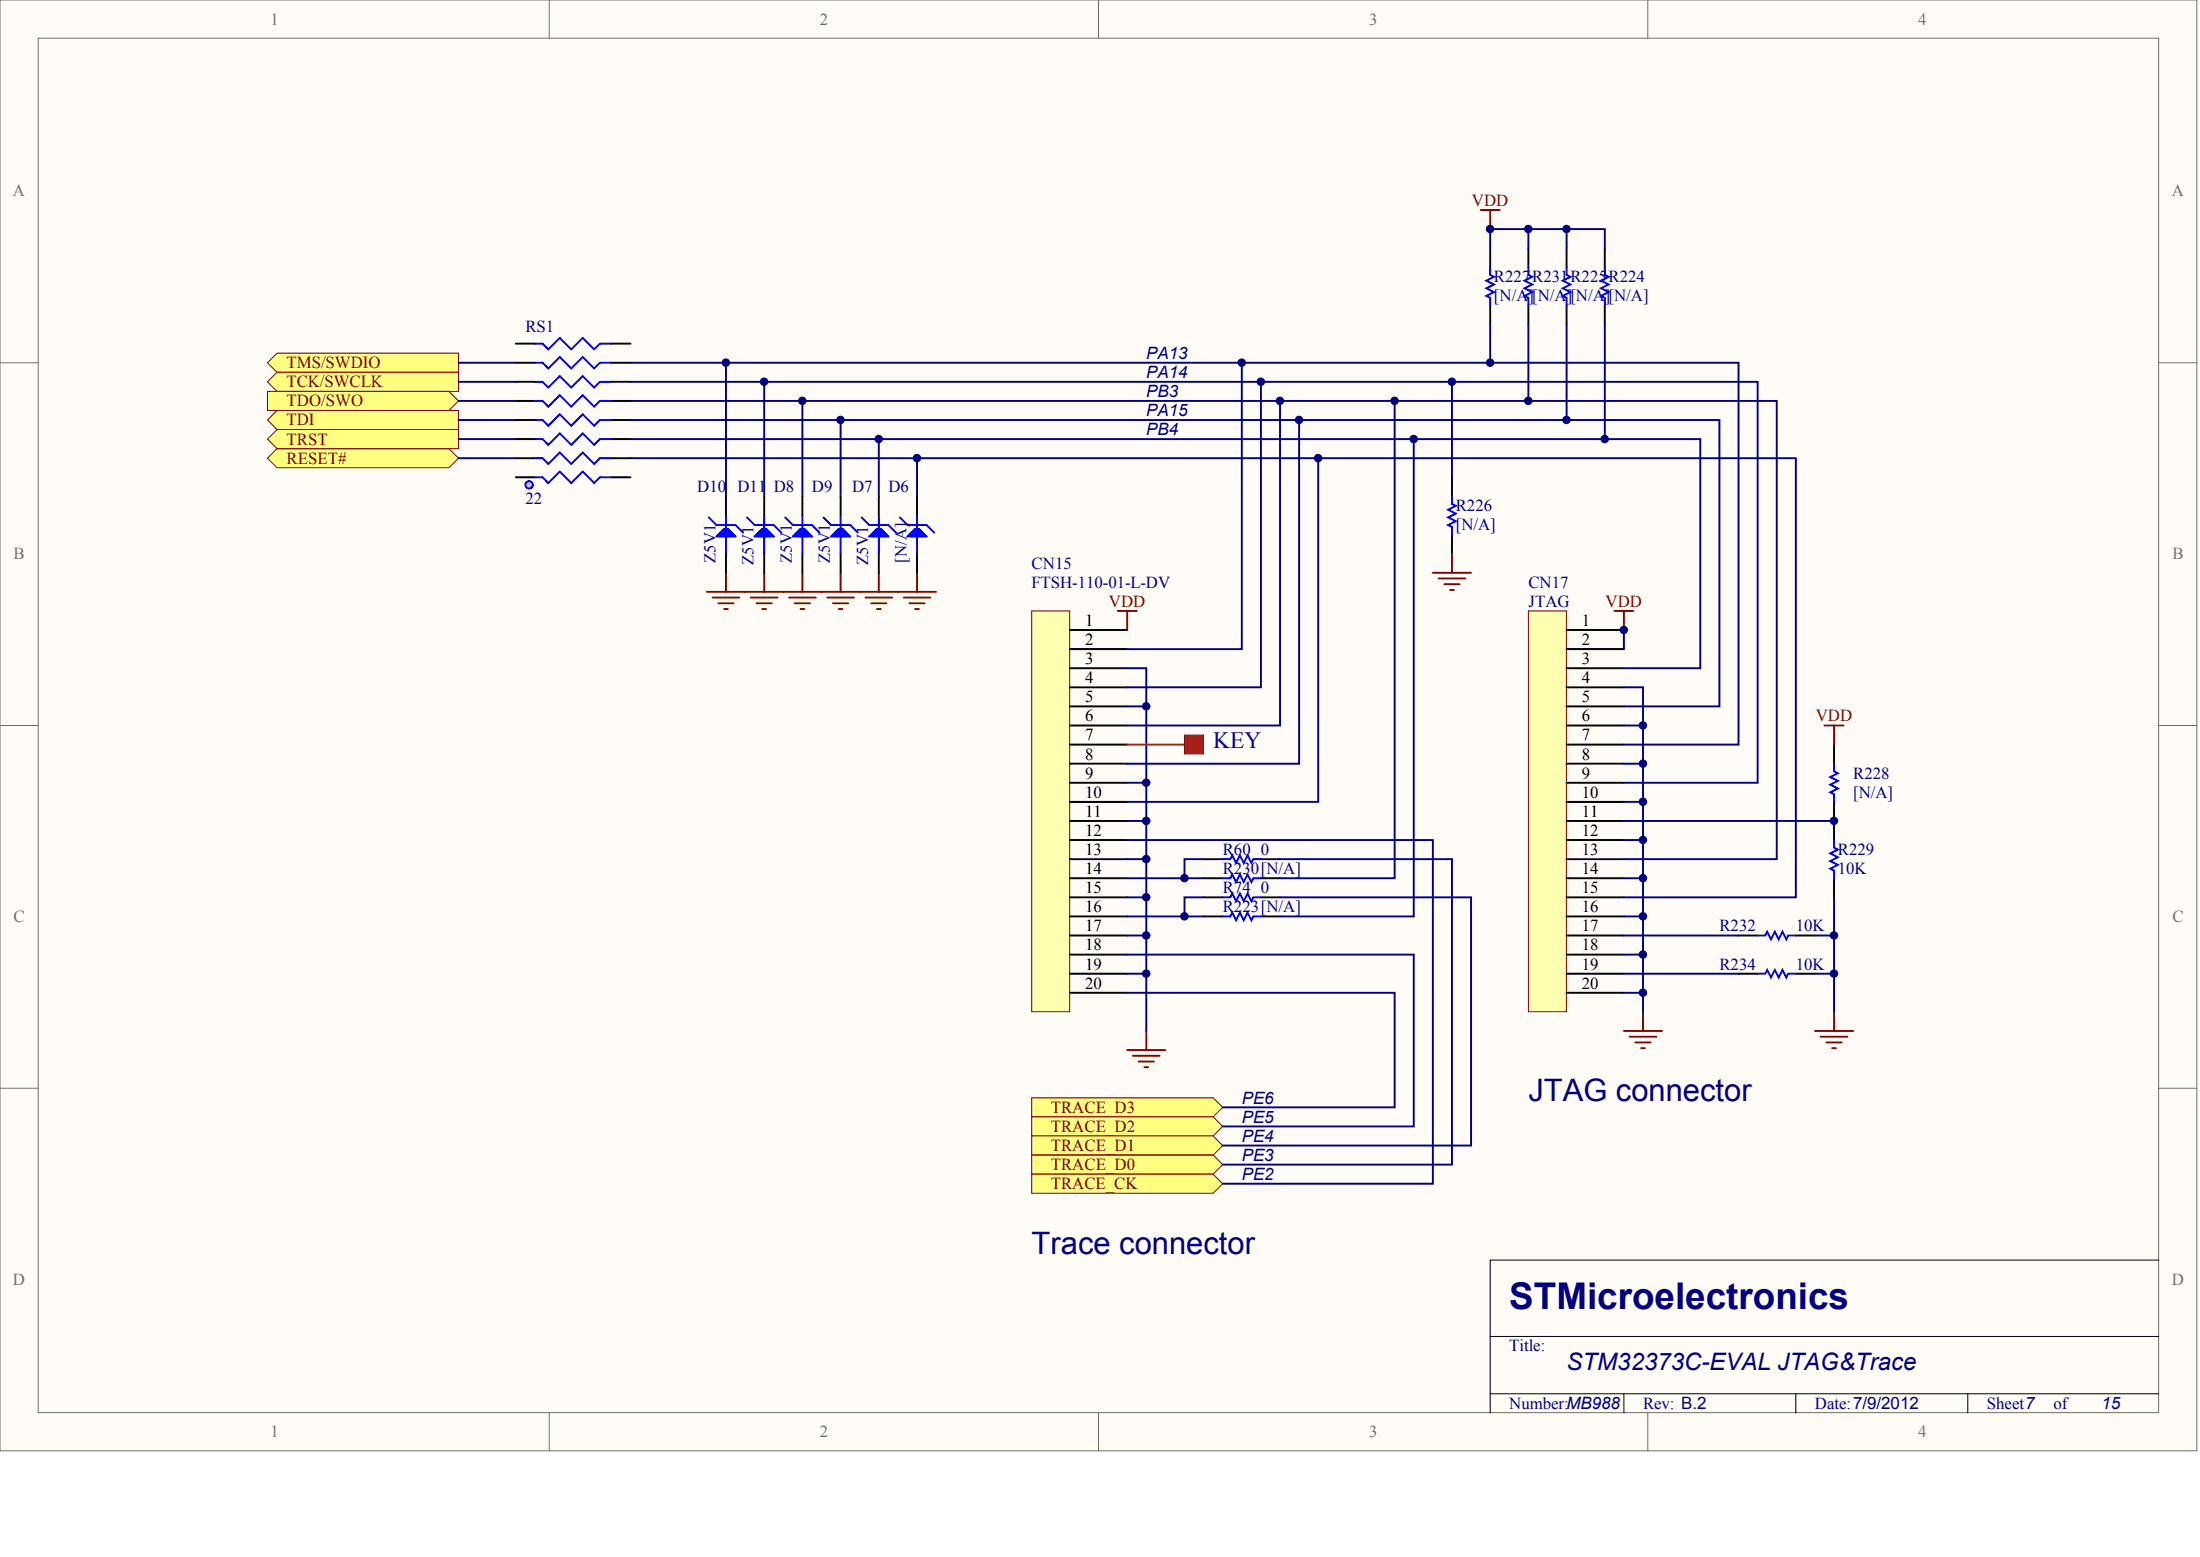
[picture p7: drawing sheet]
<svg xmlns="http://www.w3.org/2000/svg" width="840mm" height="594mm" viewBox="0 0 840 594" stroke-linecap="round" stroke-linejoin="round" font-family="sans-serif">
<g fill="#fffcf8" stroke="#716f64" stroke-width=".38">
<path d="M0 0h838.4v553.6h-838.4z"/>
<path d="M14.6 14.6h809.2v524.4h-809.2z"/>
</g>
<path d="M209.6 0v14.6M419.2 0v14.6M628.9 0v14.6M0 138.4h14.6M823.9 138.4h14.6M0 276.8h14.6M823.9 276.8h14.6M0 415.2h14.6M823.9 415.2h14.6M209.6 539.1v14.5M419.2 539.1v14.5M628.9 539.1v14.5" fill="none" stroke="#716f64" stroke-width=".38"/>
<path d="M823.9 480.8h-255.2v58.3M568.7 509.9h255.2M568.7 531.8h255.2M619.7 531.8v7.3M685.4 531.8v7.3M751 531.8v7.3" fill="none" stroke="#000" stroke-width=".38"/>
<path d="M393.7 233.1h14.5v152.9h-14.5z" fill="#ffffb0" stroke="#800000" stroke-width=".38"/>
<g fill="none" stroke="#000" stroke-width=".73">
<path d="M568.7 94.7v7.3M583.3 94.7v7.3M597.9 94.7v7.3M568.7 116.6v7.2M583.3 116.6v7.2M597.9 116.6v7.2M554.1 182.1v7.3M554.1 204v7.3M408.3 240.4h21.9M408.3 247.7h21.9M408.3 255h21.9M408.3 262.2h21.9"/>
<path d="M408.3 269.5h21.9M408.3 276.8h21.9M408.3 284.1h21.9M408.3 291.4h21.9M408.3 298.7h21.9M699.9 284.1v7.3M408.3 306h21.9M408.3 313.2h21.9M699.9 306v7.2M408.3 320.5h21.9M408.3 327.8h21.9M408.3 335.1h21.9"/>
<path d="M408.3 342.4h21.9M408.3 349.7h21.9M408.3 356.9h21.9M408.3 364.2h21.9M408.3 371.5h21.9M408.3 378.8h21.9"/>
</g>
<path d="M583.3 87.4v7.3M430.2 255h7.3v116.5h-7.3M430.2 269.5h7.3M430.2 298.7h7.3M430.2 313.2h7.3M430.2 327.8h7.3M430.2 335.1h29.1M430.2 356.9h7.3M430.2 342.4h7.3M437.5 371.5v21.9" fill="none" stroke="#000080" stroke-width=".73"/>
<path d="M565.1 80.1h7.3M568.7 80.1v7.3M426.5 233.1h7.3M430.2 233.1v7.3M437.5 393.4v7.3M430.2 400.7h14.6M432.4 402.8h10.2M434.6 405h5.8M436.7 407.2h1.5" fill="none" stroke="#800000" stroke-width=".73"/>
<path d="M568.7 102v2.9l1.5 .7-2.9 1.5 2.9 1.4-2.9 1.5 2.9 1.5-2.9 1.4 1.4 .7v3M583.3 102v2.9l1.4 .7-2.9 1.5 2.9 1.4-2.9 1.5 2.9 1.5-2.9 1.4 1.5 .7v3M597.9 102v2.9l1.4 .7-2.9 1.5 2.9 1.4-2.9 1.5 2.9 1.5-2.9 1.4 1.5 .7v3M554.1 189.4v2.9l1.5 .7-2.9 1.5 2.9 1.5-2.9 1.4 2.9 1.5-2.9 1.4 1.4 .8v2.9M699.9 291.4v2.9l1.5 .7-2.9 1.5 2.9 1.4-2.9 1.5 2.9 1.5-2.9 1.4 1.4 .7v3" fill="none" stroke="#00f" stroke-width=".73"/>
<path d="M583.3 233.1h14.5v152.9h-14.5z" fill="#ffffb0" stroke="#800000" stroke-width=".38"/>
<g fill="none" stroke="#000" stroke-width=".73">
<path d="M597.9 240.4h21.8M597.9 247.7h21.8M597.9 255h21.8M597.9 262.2h21.8M597.9 269.5h21.8M597.9 276.8h21.8M597.9 284.1h21.8M597.9 291.4h21.8M597.9 298.7h21.8M597.9 306h21.8M597.9 313.2h21.8M699.9 313.2v7.3"/>
<path d="M459.3 327.8h7.3M459.3 335.1h7.3M481.2 327.8h7.3M481.2 335.1h7.3M597.9 320.5h21.8M597.9 327.8h21.8M597.9 335.1h21.8M699.9 335.1v7.3M459.3 342.4h7.3M459.3 349.7h7.3M481.2 342.4h7.3M481.2 349.7h7.3"/>
<path d="M597.9 342.4h21.8M597.9 349.7h21.8M597.9 356.9h21.8M663.5 356.9h7.3M685.4 356.9h7.3M597.9 364.2h21.8M597.9 371.5h21.8M597.9 378.8h21.8M663.5 371.5h7.3M685.4 371.5h7.3"/>
</g>
<g fill="none" stroke="#000080" stroke-width=".73">
<path d="M619.7 240.4v7.3M619.7 262.2h7.3v116.6h-7.3M619.7 276.8h7.3M619.7 291.4h7.3M619.7 306h7.3M619.7 313.2h80.2M459.3 327.8h-7.2v7.3M619.7 335.1h7.3M619.7 320.5h7.3M430.2 349.7h29.1M459.3 342.4h-7.2v7.3M619.7 349.7h7.3"/>
<path d="M619.7 356.9h43.8M692.7 356.9h7.2v29.2M699.9 342.4v14.5M619.7 364.2h7.3M619.7 371.5h43.8M627 378.8v7.3M692.7 371.5h7.2"/>
</g>
<g fill="none" stroke="#800000" stroke-width=".73">
<path d="M616.1 233.1h7.3M619.7 233.1v7.3M696.3 276.8h7.3M699.9 276.8v7.3M619.7 393.4h14.6M621.9 395.6h10.2M624.1 397.7h5.9M626.3 399.9h1.5M627 386.1v7.3M692.7 393.4h14.5M694.8 395.6h10.3M697 397.7h5.9"/>
<path d="M699.2 399.9h1.5M699.9 386.1v7.3"/>
</g>
<path d="M466.6 327.8h2.9l.8-1.4 1.4 2.9 1.5-2.9 1.5 2.9 1.4-2.9 1.5 2.9 .7-1.5h2.9M466.6 335.1h2.9l.8-1.5 1.4 3 1.5-3 1.5 3 1.4-3 1.5 3 .7-1.5h2.9M699.9 320.5v2.9l1.5 .8-2.9 1.4 2.9 1.5-2.9 1.4 2.9 1.5-2.9 1.5 1.4 .7v2.9M466.6 342.4h2.9l.8-1.5 1.4 2.9 1.5-2.9 1.5 2.9 1.4-2.9 1.5 2.9 .7-1.4h2.9M466.6 349.7h2.9l.8-1.5 1.4 2.9 1.5-2.9 1.5 2.9 1.4-2.9 1.5 2.9 .7-1.4h2.9M670.8 356.9h2.9l.7-1.4 1.5 2.9 1.4-2.9 1.5 2.9 1.5-2.9 1.4 2.9 .8-1.5h2.9M670.8 371.5h2.9l.7-1.4 1.5 2.9 1.4-2.9 1.5 2.9 1.5-2.9 1.4 2.9 .8-1.5h2.9" fill="none" stroke="#00f" stroke-width=".73"/>
<g fill="#ffff80" stroke="#800000" stroke-width=".38">
<path d="M102.1 160.3l3.6-3.7h69.3v7.3h-69.3z" fill-rule="evenodd"/>
<path d="M102.1 174.8l3.6-3.6h65.6l3.7 3.6-3.7 3.7h-65.6z" fill-rule="evenodd"/>
<path d="M393.7 418.9h69.3l3.6 3.6-3.6 3.7h-69.3z" fill-rule="evenodd"/>
<path d="M393.7 426.2h69.3l3.6 3.6-3.6 3.6h-69.3z" fill-rule="evenodd"/>
<path d="M393.7 433.4h69.3l3.6 3.7-3.6 3.6h-69.3z" fill-rule="evenodd"/>
<path d="M393.7 440.7h69.3l3.6 3.7-3.6 3.6h-69.3z" fill-rule="evenodd"/>
<path d="M393.7 448h69.3l3.6 3.7-3.6 3.6h-69.3z" fill-rule="evenodd"/>
<path d="M102.1 167.5l3.6-3.6h69.3v7.3h-69.3z" fill-rule="evenodd"/>
<path d="M102.1 138.4l3.6-3.6h69.3v7.2h-69.3z" fill-rule="evenodd"/>
<path d="M102.1 145.7l3.6-3.7h69.3v7.3h-69.3z" fill-rule="evenodd"/>
<path d="M102.1 149.3h69.2l3.7 3.7-3.7 3.6h-69.2z" fill-rule="evenodd"/>
</g>
<g fill="none" stroke="#000080" stroke-width=".73">
<path d="M473.9 138.4h189.6v145.7h-43.8M568.7 123.8v14.6M583.3 123.8v29.2h-94.8M597.9 123.8v36.5M481.2 145.7h189.6v153h-51.1M532.3 153v182.1h-43.8M554.1 145.7v36.4M583.3 153h94.8v174.8h-58.4M495.8 160.3h160.4v109.2h-36.5M430.2 320.5h116.6v131.2h-80.2M488.5 327.8h65.6v116.6h-87.5M488.5 342.4h72.9v94.7h-94.8"/>
<path d="M430.2 364.2h109.3v65.6h-72.9"/>
</g>
<path d="M546.8 218.5h14.6M554.1 211.3v7.2M549 220.7h10.2M551.2 222.9h5.8M553.4 225.1h1.5" fill="none" stroke="#800000" stroke-width=".73"/>
<path d="M430.2 284.1h21.9" fill="none" stroke="#f00" stroke-width=".73"/>
<path d="M452.1 280.5h7.2v7.2h-7.2z" fill="#f00" stroke="#800000" stroke-width=".38"/>
<g fill="none" stroke="#000080" stroke-width=".73">
<path d="M568.7 94.7v-7.3h29.2v7.3M597.9 87.4h14.6v7.3M175 138.4h21.9M240.6 138.4h233.3v109.3h-43.7M612.5 123.8v43.7M175 145.7h21.9M240.6 153h247.9v123.8h-58.3M240.6 145.7h240.6v116.5h-51M175 174.8h21.9M175 167.5h21.9M175 160.3h21.9M240.6 174.8h262.5v131.2h-72.9"/>
<path d="M240.6 167.5h298.9v182.2h-51M240.6 160.3h255.2v131.1h-65.6M503.1 174.8h182.3v167.6h-65.7M539.5 167.5h109.4v87.5h-29.2"/>
</g>
<g fill="none" stroke="#000" stroke-width=".73">
<path d="M612.5 94.7v7.3M612.5 116.6v7.2M196.9 131.1h7.3M196.9 138.4h7.3M233.3 131.1h7.3M233.3 138.4h7.3M196.9 153h7.3M196.9 145.7h7.3M233.3 153h7.3M233.3 145.7h7.3M196.9 174.8h7.3M196.9 160.3h7.3"/>
<path d="M196.9 167.5h7.3M233.3 174.8h7.3M233.3 160.3h7.3M233.3 167.5h7.3M196.9 182.1h7.3M233.3 182.1h7.3"/>
</g>
<path d="M612.5 102v2.9l1.4 .7-2.9 1.5 2.9 1.4-2.9 1.5 2.9 1.5-2.9 1.4 1.5 .7v3M204.2 138.4h2.9l2.2 2.2 4.3-4.4 4.4 4.4 4.4-4.4 4.4 4.4 2.1-2.2h4.4M204.2 131.1h2.9l2.2 2.2 4.3-4.4 4.4 4.4 4.4-4.4 4.4 4.4 2.1-2.2h4.4M204.2 145.7h2.9l2.2 2.2 4.3-4.4 4.4 4.4 4.4-4.4 4.4 4.4 2.1-2.2h4.4M204.2 153h2.9l2.2 2.2 4.3-4.4 4.4 4.4 4.4-4.4 4.4 4.4 2.1-2.2h4.4M204.2 167.5h2.9l2.2 2.2 4.3-4.3 4.4 4.3 4.4-4.3 4.4 4.3 2.1-2.2h4.4M204.2 160.3h2.9l2.2 2.1 4.3-4.3 4.4 4.3 4.4-4.3 4.4 4.3 2.1-2.1h4.4M204.2 174.8h2.9l2.2 2.2 4.3-4.4 4.4 4.4 4.4-4.4 4.4 4.4 2.1-2.2h4.4M204.2 182.1h2.9l2.2 2.2 4.3-4.4 4.4 4.4 4.4-4.4 4.4 4.4 2.1-2.2h4.4" fill="none" stroke="#00f" stroke-width=".73"/>
<circle cx="201.9" cy="185" r="1.42" fill="#c0c0c0" stroke="#00f" stroke-width=".73"/>
<path d="M277.1 138.4v51M175 153h21.9M291.6 145.7v43.7M306.2 153v36.4M320.8 160.3v29.1M335.4 167.5v21.9M350 174.8v14.6M430.2 378.8h102.1v43.7h-65.7" fill="none" stroke="#000080" stroke-width=".73"/>
<g fill="none" stroke="#800000" stroke-width=".73">
<path d="M277.1 218.5v7.3M291.6 218.5v7.3M306.2 218.5v7.3M320.8 218.5v7.3M335.4 218.5v7.3M350 218.5v7.3M269.8 225.8h87.5M272 228h10.2M274.1 230.2h5.9M276.3 232.4h1.5M286.5 228h10.2M288.7 230.2h5.9"/>
<path d="M290.9 232.4h1.5M301.1 228h10.2M303.3 230.2h5.8M305.5 232.4h1.5M315.7 228h10.2M317.9 230.2h5.8M320.1 232.4h1.4M330.3 228h10.2M332.5 230.2h5.8M334.7 232.4h1.4M344.9 228h10.2M347.1 230.2h5.8"/>
<path d="M349.2 232.4h1.5"/>
</g>
<g fill="none" stroke="#00f" stroke-width=".73">
<path d="M270.5 197.4l2.9 2.9h7.3l2.9 2.9M277.1 196.7v14.6M285.1 197.4l2.9 2.9h7.3l2.9 2.9M291.6 196.7v14.6M299.7 197.4l2.9 2.9h7.3l2.9 2.9M306.2 196.7v14.6M314.2 197.4l3 2.9h7.3l2.9 2.9M320.8 196.7v14.6M328.8 197.4l2.9 2.9h7.3l3 2.9M335.4 196.7v14.6M343.4 197.4l2.9 2.9h7.3l2.9 2.9M350 196.7v14.6"/>
<path d="M274.1 204h5.9M274.9 204.7v-1.5h4.4v1.5M275.6 204.7v-2.2h2.9v2.2M276.3 201.8h1.5M276.3 201.8l-2.9 2.9h7.3l-2.9-2.9M276.3 201.8v2.9M277.8 201.8v2.9M288.7 204h5.9M289.5 204.7v-1.5h4.3v1.5M290.2 204.7v-2.2h2.9v2.2M290.9 201.8l-2.9 2.9h7.3l-2.9-2.9M290.9 201.8h1.5"/>
<path d="M290.9 201.8v2.9M292.4 201.8v2.9M303.3 204h5.8M304 204.7v-1.5h4.4v1.5M304.8 204.7v-2.2h2.9v2.2M305.5 201.8h1.5M305.5 201.8l-2.9 2.9h7.3l-2.9-2.9M305.5 201.8v2.9M307 201.8v2.9M317.9 204h5.8M318.6 204.7v-1.5h4.4v1.5M319.4 204.7v-2.2h2.9v2.2"/>
<path d="M320.1 201.8h1.4M320.1 201.8l-2.9 2.9h7.3l-3-2.9M320.1 201.8v2.9M321.5 201.8v2.9M332.5 204h5.8M333.2 204.7v-1.5h4.4v1.5M333.9 204.7v-2.2h3v2.2M334.7 201.8h1.4M334.7 201.8l-3 2.9h7.3l-2.9-2.9M334.7 201.8v2.9M336.1 201.8v2.9M347.1 204h5.8"/>
<path d="M347.8 204.7v-1.5h4.4v1.5M348.5 204.7v-2.2h2.9v2.2M349.2 201.8h1.5M349.2 201.8l-2.9 2.9h7.3l-2.9-2.9M349.2 201.8v2.9M350.7 201.8v2.9"/>
</g>
<path d="M277.1 189.4v7.3M291.6 189.4v7.3M306.2 189.4v7.3M320.8 189.4v7.3M335.4 189.4v7.3M350 189.4v7.3M277.1 211.3v7.2M291.6 211.3v7.2M306.2 211.3v7.2M320.8 211.3v7.2M335.4 211.3v7.2M350 211.3v7.2" fill="none" stroke="#000" stroke-width=".73"/>
<g fill="#000080" stroke="#000080" stroke-width=".38">
<circle cx="277" cy="138.4" r="1.42"/>
<circle cx="291.6" cy="145.7" r="1.42"/>
<circle cx="306.2" cy="152.9" r="1.42"/>
<circle cx="320.8" cy="160.2" r="1.42"/>
<circle cx="335.4" cy="167.5" r="1.42"/>
<circle cx="349.9" cy="174.8" r="1.42"/>
<circle cx="437.4" cy="371.5" r="1.42"/>
<circle cx="437.4" cy="356.9" r="1.42"/>
<circle cx="437.4" cy="342.3" r="1.42"/>
<circle cx="437.4" cy="327.8" r="1.42"/>
<circle cx="437.4" cy="313.2" r="1.42"/>
<circle cx="437.4" cy="298.6" r="1.42"/>
<circle cx="437.4" cy="269.5" r="1.42"/>
<circle cx="452" cy="349.6" r="1.42"/>
<circle cx="452" cy="335.1" r="1.42"/>
<circle cx="473.9" cy="138.4" r="1.42"/>
<circle cx="481.2" cy="145.7" r="1.42"/>
<circle cx="488.5" cy="152.9" r="1.42"/>
<circle cx="495.8" cy="160.2" r="1.42"/>
<circle cx="503.1" cy="174.8" r="1.42"/>
<circle cx="532.2" cy="152.9" r="1.42"/>
<circle cx="539.5" cy="167.5" r="1.42"/>
<circle cx="554.1" cy="145.7" r="1.42"/>
<circle cx="568.7" cy="138.4" r="1.42"/>
<circle cx="568.7" cy="87.4" r="1.42"/>
<circle cx="583.3" cy="152.9" r="1.42"/>
<circle cx="583.3" cy="87.4" r="1.42"/>
<circle cx="597.8" cy="160.2" r="1.42"/>
<circle cx="597.8" cy="87.4" r="1.42"/>
<circle cx="612.4" cy="167.5" r="1.42"/>
<circle cx="619.7" cy="240.4" r="1.42"/>
<circle cx="627" cy="378.8" r="1.42"/>
<circle cx="627" cy="364.2" r="1.42"/>
<circle cx="627" cy="349.6" r="1.42"/>
<circle cx="627" cy="335.1" r="1.42"/>
<circle cx="627" cy="320.5" r="1.42"/>
<circle cx="627" cy="305.9" r="1.42"/>
<circle cx="627" cy="291.3" r="1.42"/>
<circle cx="627" cy="276.8" r="1.42"/>
<circle cx="699.9" cy="371.5" r="1.42"/>
<circle cx="699.9" cy="356.9" r="1.42"/>
<circle cx="699.9" cy="313.2" r="1.42"/>
</g>
<text font-size="14.1" fill="#000080" x="576" y="499.3">STMicroelectronics</text>
<g font-size="11.8" fill="#000080">
<text x="583.3" y="420.1">JTAG connector</text>
<text x="393.7" y="478.4">Trace connector</text>
</g>
<text font-size="9.2" fill="#000080" x="597.9" y="522.6">STM32373C-EVAL JTAG&amp;Trace</text>
<text font-size="9" fill="#0c0087" x="463" y="285.5">KEY</text>
<g font-size="6.5" fill="#000080">
<text x="437.5" y="137">PA13</text>
<text x="437.5" y="144.3">PA14</text>
<text x="437.5" y="151.6">PB3</text>
<text x="437.5" y="158.8">PA15</text>
<text x="437.5" y="166.1">PB4</text>
<text x="473.9" y="421.1">PE6</text>
<text x="473.9" y="428.4">PE5</text>
<text x="473.9" y="435.7">PE4</text>
<text x="473.9" y="442.9">PE3</text>
<text x="473.9" y="450.2">PE2</text>
<text x="802" y="537.7">15</text>
</g>
<g font-size="6.4" fill="#716f64">
<text x="103.2" y="9.3">1</text>
<text x="312.9" y="9.3">2</text>
<text x="522.5" y="9.3">3</text>
<text x="732.1" y="9.3">4</text>
<text x="5" y="74.9">A</text>
<text x="828.9" y="74.9">A</text>
<text x="5.2" y="213.3">B</text>
<text x="829.1" y="213.3">B</text>
<text x="5.2" y="351.7">C</text>
<text x="829.1" y="351.7">C</text>
<text x="5" y="490.1">D</text>
<text x="828.9" y="490.1">D</text>
<text x="103.2" y="548.4">1</text>
<text x="312.9" y="548.4">2</text>
<text x="522.5" y="548.4">3</text>
<text x="732.1" y="548.4">4</text>
</g>
<g font-size="6.4" fill="#800000">
<text x="561.7" y="78.6">VDD</text>
<text x="109.4" y="140.5">TMS/SWDIO</text>
<text x="109.4" y="147.8">TCK/SWCLK</text>
<text x="109.4" y="155">TDO/SWO</text>
<text x="109.4" y="162.3">TDI</text>
<text x="109.4" y="169.6">TRST</text>
<text x="109.4" y="176.9">RESET#</text>
<text x="423.2" y="231.5">VDD</text>
<text x="612.7" y="231.5">VDD</text>
<text x="693" y="275.2">VDD</text>
<text x="401" y="424.6">TRACE_D3</text>
<text x="401" y="431.9">TRACE_D2</text>
<text x="401" y="439.2">TRACE_D1</text>
<text x="401" y="446.4">TRACE_D0</text>
<text x="401" y="453.7">TRACE_CK</text>
</g>
<g font-size="6.4" fill="#000080">
<text x="570.2" y="107.7">R227R231R225R224</text>
<text x="570.2" y="115">[N/A][N/A][N/A][N/A]</text>
<text x="200.5" y="126.6">RS1</text>
<text x="266.1" y="187.8">D10</text>
<text x="281.4" y="187.8">D11</text>
<text x="295.3" y="187.8">D8</text>
<text x="309.9" y="187.8">D9</text>
<text x="325.2" y="187.8">D7</text>
<text x="339" y="187.8">D6</text>
<text x="200.5" y="192.2">22</text>
<text x="555.6" y="195.1">R226</text>
<text x="555.6" y="202.4">[N/A]</text>
<text x="393.7" y="217">CN15</text>
<text x="393.7" y="224.3">FTSH-110-01-L-DV</text>
<text x="583.3" y="224.3">CN17</text>
<text x="583.3" y="231.5">JTAG</text>
<text x="707.2" y="297.1">R228</text>
<text x="707.2" y="304.4">[N/A]</text>
<text x="466.6" y="326.2">R60</text>
<text x="481.2" y="326.2">0</text>
<text x="701.4" y="326.2">R229</text>
<text x="466.6" y="333.5">R230[N/A]</text>
<text x="701.4" y="333.5">10K</text>
<text x="466.6" y="340.8">R74</text>
<text x="481.2" y="340.8">0</text>
<text x="466.6" y="348.1">R223[N/A]</text>
<text x="656.2" y="355.4">R232</text>
<text x="685.4" y="355.4">10K</text>
<text x="656.2" y="369.9">R234</text>
<text x="685.4" y="369.9">10K</text>
<text x="576" y="515.6">Title:</text>
<text x="576" y="537.5">Number:MB988</text>
<text x="627" y="537.5">Rev: B.2</text>
<text x="692.7" y="537.5">Date:7/9/2012</text>
<text x="758.3" y="537.5">Sheet7</text>
<text x="783.7" y="537.5">of</text>
</g>
<g font-size="6.4">
<text x="414.1" y="238.8">1</text>
<text x="603.7" y="238.8">1</text>
<text x="414.1" y="246.1">2</text>
<text x="603.7" y="246.1">2</text>
<text x="414.1" y="253.4">3</text>
<text x="603.7" y="253.4">3</text>
<text x="414.1" y="260.7">4</text>
<text x="603.7" y="260.7">4</text>
<text x="414.1" y="268">5</text>
<text x="603.7" y="268">5</text>
<text x="414.1" y="275.2">6</text>
<text x="603.7" y="275.2">6</text>
<text x="414.1" y="282.5">7</text>
<text x="603.7" y="282.5">7</text>
<text x="414.1" y="289.8">8</text>
<text x="603.7" y="289.8">8</text>
<text x="414.1" y="297.1">9</text>
<text x="603.7" y="297.1">9</text>
<text x="414.1" y="304.4">10</text>
<text x="603.7" y="304.4">10</text>
<text x="414.1" y="311.7">11</text>
<text x="603.7" y="311.7">11</text>
<text x="414.1" y="319">12</text>
<text x="603.7" y="319">12</text>
<text x="414.1" y="326.2">13</text>
<text x="603.7" y="326.2">13</text>
<text x="414.1" y="333.5">14</text>
<text x="603.7" y="333.5">14</text>
<text x="414.1" y="340.8">15</text>
<text x="603.7" y="340.8">15</text>
<text x="414.1" y="348.1">16</text>
<text x="603.7" y="348.1">16</text>
<text x="414.1" y="355.4">17</text>
<text x="603.7" y="355.4">17</text>
<text x="414.1" y="362.7">18</text>
<text x="603.7" y="362.7">18</text>
<text x="414.1" y="369.9">19</text>
<text x="603.7" y="369.9">19</text>
<text x="414.1" y="377.2">20</text>
<text x="603.7" y="377.2">20</text>
</g>
<g font-size="6.3" fill="#000080">
<text x="273" y="214.9" transform="rotate(-90 273 214.9)">Z5V1</text>
<text x="287.6" y="215.6" transform="rotate(-90 287.6 215.6)">Z5V1</text>
<text x="302.2" y="214.9" transform="rotate(-90 302.2 214.9)">Z5V1</text>
<text x="316.8" y="214.9" transform="rotate(-90 316.8 214.9)">Z5V1</text>
<text x="331.3" y="215.6" transform="rotate(-90 331.3 215.6)">Z5V1</text>
<text x="345.9" y="214.9" transform="rotate(-90 345.9 214.9)">[N/A]</text>
</g>
</svg>
